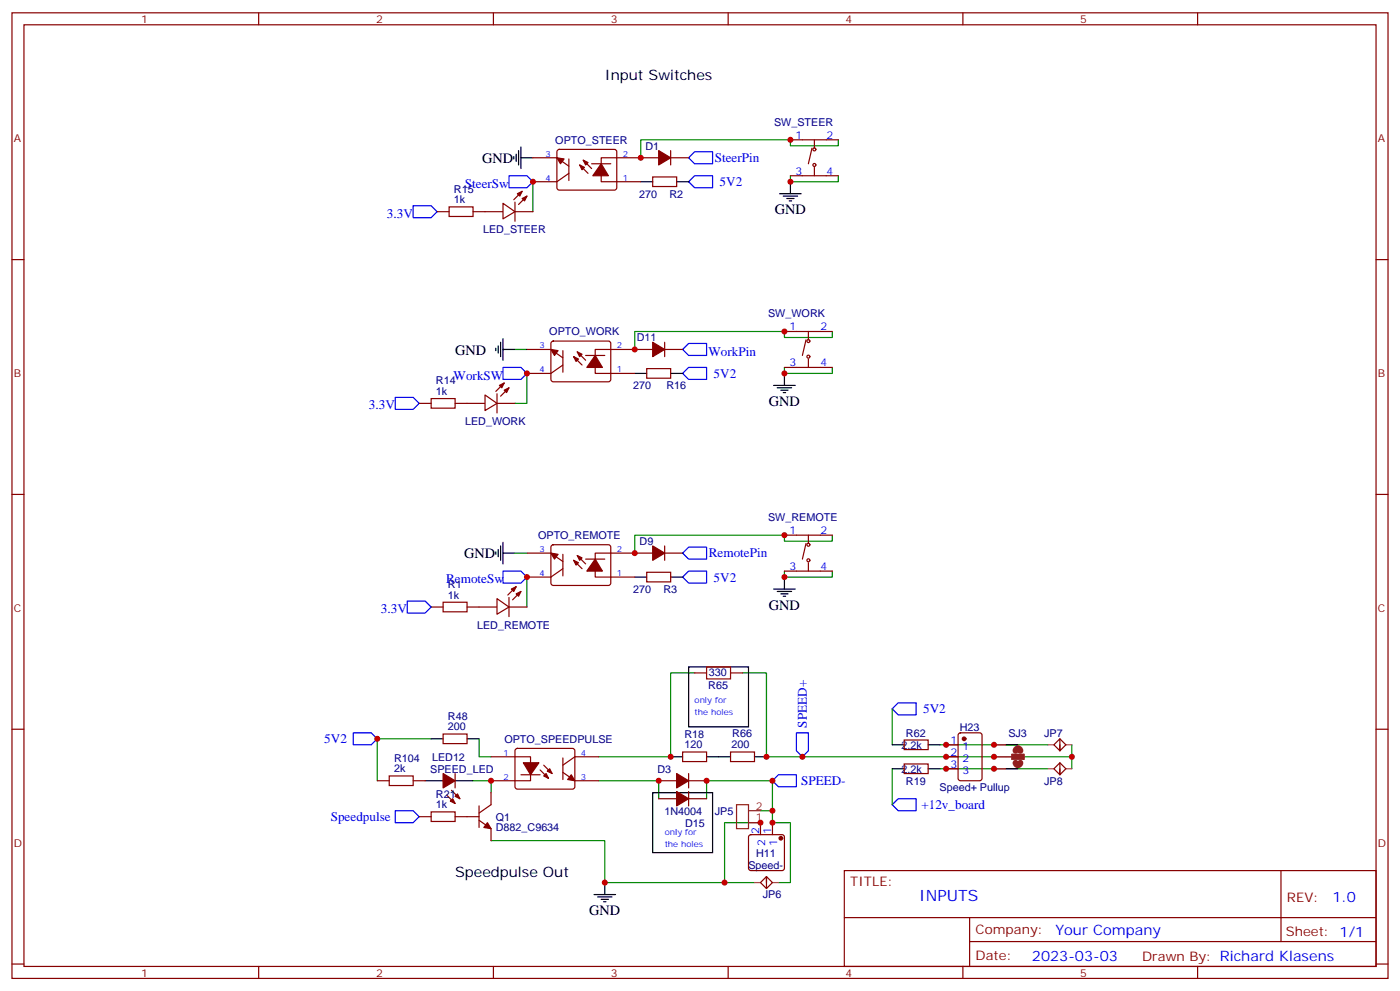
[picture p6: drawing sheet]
<svg xmlns="http://www.w3.org/2000/svg" width="412mm" height="292mm" viewBox="0 0 412 292" stroke-linecap="round" stroke-linejoin="round" font-family="sans-serif">
<g fill="none" stroke="#870000" stroke-width=".35">
<path d="M3.5 3.8h405.4v284.3h-405.4zM7.1 7.3h398.2v277.3h-398.2zM76.2 3.8v3.5M145.3 3.8v3.5M214.5 3.8v3.5M283.6 3.8v3.5M352.8 3.8v3.5M157 46.5h7l3.6 2.4M164.3 44.2l.4-.2h16.5l.5 .7-.1 10.9-.6 .4-16.5-.1-.5-.6v-10.6zM167.6 51l-3.6 2.5h-7M167.6 46.8v6.4M170.7 48.6l2.5 2.4"/>
<path d="M171.8 47.2l2.5 2.4M174.3 48.2h5.6M192.3 52.1h7v2.8h-7zM194 46.5h-16.9v7h11.6M197.6 44.3v4.3M197.6 46.5h5.2M232.8 51.8h14.1M232.8 41.2h14.1M239.2 43.6l-1.1 4.6M239.9 41.2v2.4M239.9 49.3v2.5M3.5 76.4h3.6"/>
<path d="M405.3 76.4h3.6M231.1 97.6h14.1M238.1 97.6v2.5M137.6 118.8h5.3M146.4 118.8h5.3M146.4 116v5.6M148.5 112.8l-2.5 2.5M149.9 114.2l-2.4 2.5M155.2 102.9h7.1l3.5 2.5M162.5 100.6l.5-.2 16.5 .1 .4 .6v10.9l-.7 .4h-16.5l-.4-.7v-10.6zM165.8 107.5l-3.5 2.5h-7.1M165.8 103.3v6.3"/>
<path d="M169 105l2.4 2.5M170 103.6l2.5 2.5M172.5 104.7h5.7M190.5 108.5h7.1v2.9h-7.1zM192.3 102.9h-17v7.1h11.7M195.8 100.8v4.2M195.8 102.9h5.3M231.1 108.2h14.1M237.4 100.1l-1 4.6M238.1 105.7v2.5M3.5 145.6h3.6M231.1 157.6h14.1"/>
<path d="M238.1 157.6v2.5M405.3 145.6h3.6M155.2 162.9h7.1l3.5 2.4M162.5 160.6l.5-.2 16.5 .1 .4 .6v10.9l-.7 .4-16.5-.1-.4-.6v-10.6zM165.8 163.2v6.4M165.8 167.5l-3.5 2.4h-7.1M169 165l2.4 2.5M170 163.6l2.5 2.5M172.5 164.6h5.7M190.5 168.5h7.1v2.8h-7.1zM192.3 162.9h-17v7h11.7M195.8 160.8v4.2"/>
<path d="M195.8 162.9h5.3M231.1 168.2h14.1M237.4 160.1l-1 4.5M238.1 165.7v2.5M204.6 198.2h3.5M215.2 198.2h3.5M3.5 214.7h3.6M130.5 216.1h7.1v2.9h-7.1zM266.3 217.9h7.1v2.8h-7.1zM310.4 219.3l1.8-1.7v3.5zM312.2 217.6l1.8 1.7-1.8 1.8v-1.8M405.3 214.7h3.6"/>
<path d="M131.6 234.1l2.5 2.5M133 232.7l2.5 2.5M134.1 227.8v4.2M141.1 237.3v6.4M144.6 222.8h11.7v7.1h-11.7M144.6 233.4v3.6l-3.5 2.4M151.9 220.6l.5-.2h16.5l.4 .7v10.8l-.7 .5-16.5-.1-.4-.6v-10.6zM153.5 228.1h5.6M159.1 226.7l2.5 2.5M160.2 225.3l2.4 2.5M165.8 227.4l3.5 2.5h7.1M165.8 223.2v6.4"/>
<path d="M176.4 222.8h-7.1l-3.5 2.5M194 235.2h5.3M194 229.9h5.3M201.1 221.4h7v2.9h-7zM202.8 227.8v4.2M202.8 233.1v4.2M202.8 235.2h5.3M202.8 229.9h5.3M215.2 221.4h7v2.9h-7zM266.3 225h7.1v2.8h-7.1zM310.4 226.4l1.8-1.8v3.5zM312.2 224.6l1.8 1.8-1.8 1.7v-1.7"/>
<path d="M137.6 240.5h3.5M141.1 241.5l3.5 2.5v3.5M220.7 246l.5-.2h9.2l.5 .2 .2 .5v9.2l-.3 .5-.4 .2h-9.2l-.5-.3-.2-.4v-9.2zM224 242.3v3.5M225.8 258.1l1.7 1.8-1.7 1.8zM225.8 259.9v-1.8l-1.8 1.8 1.8 1.8M227.5 242.3v3.5M248.7 256.4h156.6v28.2h-156.6zM377.3 256.4v20.9M248.7 270.2h156.5M285.6 277.3h119.6M285.6 270.2v14.1"/>
<path d="M3.5 283.9h3.6M76.2 284.6v3.5M145.3 284.6v3.5M214.5 284.6v3.5M283.6 284.6v3.5M352.8 284.6v3.5M405.3 283.9h3.6"/>
<circle cx="239.9" cy="48.6" r=".44"/>
<circle cx="239.9" cy="44" r=".44"/>
<circle cx="238.1" cy="105" r=".44"/>
<circle cx="238.1" cy="100.4" r=".44"/>
<circle cx="238.1" cy="160.4" r=".44"/>
<circle cx="238.1" cy="165" r=".44"/>
</g>
<g fill="none" stroke="#00f" stroke-width=".35">
<path d="M149.9 51.8h5.3l1.8 1.7-1.8 1.8h-5.3zM202.8 46.5l1.8-1.8h5.3v3.5h-5.3zM202.8 53.5l1.8-1.7h5.3v3.5h-5.3zM121.7 60.6h5.3l1.8 1.7-1.8 1.8h-5.3zM116.4 117h5.3l1.8 1.8-1.8 1.7h-5.3zM148.2 108.2h5.3l1.7 1.8-1.7 1.7h-5.3zM201.1 110l1.7-1.8h5.3v3.5h-5.3zM202.8 101.1h5.3v3.6h-5.3l-1.7-1.8zM119.9 177h5.3l1.8 1.8-1.8 1.7h-5.3zM148.2 168.2h5.3l1.7 1.7-1.7 1.8h-5.3zM201.1 162.9l1.7-1.8h5.3v3.5h-5.3zM202.8 168.2h5.3v3.5h-5.3l-1.7-1.8z"/>
<path d="M104.1 215.8h5.3l1.7 1.8-1.7 1.7h-5.3zM234.6 215.8h3.5v5.3l-1.7 1.7-1.8-1.7zM262.8 208.7l1.8-1.7h5.3v3.5h-5.3zM116.4 238.7h5.3l1.8 1.8-1.8 1.8h-5.3zM227.5 229.9l1.8-1.8h5.3v3.6h-5.3zM262.8 237l1.8-1.8h5.3v3.5h-5.3z"/>
</g>
<g fill="none" stroke="#008700" stroke-width=".35">
<path d="M157 53.5v8.8M232.8 51.8v1.7h14.1v-1.7M246.9 41.2v1.7h-14.1v-1.7h-44.1v5.3M245.2 97.6v1.8h-14.1v-1.8h-44.1v5.3M151.7 102.9h3.5M155.2 110v8.8h-3.5M231.1 108.2v1.8h14.1v-1.8M245.2 157.6v1.7h-14.1v-1.7h-44.1v5.3M151.7 162.9h3.5M155.2 169.9v8.9M231.1 168.2v1.7h14.1v-1.7M204.6 198.2h-7v24.6h-21.2"/>
<path d="M218.7 198.2h7.1v24.6h89.9v-3.5M127 217.6h-15.9v12.3M141.1 217.6v5.2h3.5M262.8 208.7v10.6M276.9 219.3h31.8M139.3 229.9h5.3v3.5M176.4 229.9h17.6v5.3M208.1 235.2v-5.3h19.4v8.8M224 238.7h3.5v3.6h5.3v17.6h-3.5M262.8 226.4v10.6M276.9 226.4h31.8M315.7 222.8v3.6"/>
<path d="M213.4 259.9h8.8M224 242.3h-10.6v17.6h-35.2v-12.4h-33.6"/>
</g>
<g fill="none" stroke="#000" stroke-width=".35">
<path d="M151.3 46.1v.7M152 45.4v2.1M152.8 44.3v4.3M153.5 46.5h3.5M153.5 43.3v6.3M188.7 53.5h3.6M199.3 53.5h3.5M229.7 57h6.3M230.7 57.7h4.2M231.8 58.5h2.1M232.5 59.2h.7M232.8 53.5v3.5"/>
<path d="M148.2 99.7v6.4M146 102.6v.7M146.8 101.8v2.2M147.5 100.8v4.2M148.2 102.9h3.5M187 110h3.5M197.6 110h3.5M227.9 113.5h6.3M229 114.2h4.2M230 114.9h2.1M230.7 115.6h.7M231.1 110v3.5"/>
<path d="M148.2 159.7v6.4M146 162.5v.7M146.8 161.8v2.1M147.5 160.8v4.2M148.2 162.9h3.5M187 169.9h3.5M197.6 169.9h3.5M227.9 173.5h6.3M229 174.2h4.2M230 174.9h2.1M230.7 175.6h.7M231.1 169.9v3.6"/>
<path d="M202.8 196.4h17.7v17.6h-17.7zM127 217.6h3.5M137.6 217.6h3.5M262.8 219.3h3.5M273.4 219.3h3.5M296.3 219.3h3.6M125.2 229.9h5.3M134.1 229.9h5.2M192.3 233.4h17.6v17.7h-17.6zM197.6 222.8h3.5M208.1 222.8h7.1M222.2 222.8h3.6"/>
<path d="M262.8 226.4h3.5M273.4 226.4h3.5M296.3 226.4h3.6M178.2 259.9v3.5M175 263.4h6.3M176 264.1h4.3M177.1 264.8h2.1M177.8 265.5h.7"/>
</g>
<g fill="#870000" stroke="#870000" stroke-width=".35">
<path d="M130.5 227.8l3.6 2.1-3.6 2.1z"/>
<path d="M134.1 234.5l.7-.7 .7 1.4z"/>
<path d="M133.3 235.2l.8 1.4-1.5-.7z"/>
<path d="M199.3 233.1l3.5 2.1-3.5 2.1z"/>
<path d="M143.6 242.3l1 1.7-2.1-.3z"/>
<path d="M199.3 227.8l3.5 2.1-3.5 2.1z"/>
<path d="M192.3 160.8l3.5 2.1-3.5 2.1z"/>
<path d="M192.3 100.8l3.5 2.1-3.5 2.1z"/>
<path d="M194 44.3l3.6 2.2-3.6 2.1z"/>
<path d="M164 46.5l2.2 .3-1.1 1.4z"/>
<path d="M171.8 47.2l1.4 .7-.7 .7z"/>
<path d="M170.7 48.6l1.5 .7-.8 .7z"/>
<path d="M177.1 48.2l2.1 3.6h-4.6z"/>
<path d="M162.3 102.9l2.1 .4-1.1 1.4z"/>
<path d="M170 103.6l1.4 .7-.7 .7z"/>
<path d="M169 105l1.4 .7-.7 .7z"/>
<path d="M175.3 104.7l2.1 3.5h-4.5z"/>
<path d="M162.3 162.9l2.1 .3-1.1 1.4z"/>
<path d="M170 163.6l1.4 .7-.7 .7z"/>
<path d="M169 165l1.4 .7-.7 .7z"/>
<path d="M175.3 164.6l2.1 3.6h-4.5z"/>
<path d="M168.3 228.1l1 1.8-2.1-.3z"/>
<path d="M160.2 228.5l.7-.7 .7 1.4z"/>
<path d="M161.2 227.1l.7-.7 .7 1.4z"/>
<path d="M154.2 224.6h4.5l-2.4 3.5z"/>
<path d="M148.5 114.9l1.4-.7-.7 1.4z"/>
<path d="M147.1 113.5l1.4-.7-.7 1.4z"/>
<circle cx="230" cy="246.8" r=".53"/>
</g>
<path d="M208.1 196.4h7.1v3.5h-7.1z" fill="none" stroke="#a10000" stroke-width=".35"/>
<path d="M292.8 219.3h3.5M220.5 238.7h3.5M292.8 222.8h5.3M292.8 226.4h3.5M298.1 222.1h3.5v1.5h-3.5zM220.5 242.3h3.5" fill="none" stroke="#8c2424" stroke-width=".35"/>
<path d="M217 237h3.5v7h-3.5z" fill="none" stroke="#930" stroke-width=".35"/>
<path d="M299.2 224.6a.71 .71 0 0 0 .7 .7 .71 .71 0 0 0 .7-.7M299.2 221.1a.71 .71 0 0 1 .7-.7 .71 .71 0 0 1 .7 .7" fill="none" stroke="#8c2424" stroke-width="1.8"/>
<path d="M298.1 222.1h3.5v1.5h-3.5z" fill="#8c2424" stroke="#8c2424" stroke-width=".35"/>
<path d="M308.7 219.3h1.7M314 219.3h1.7M308.7 226.4h1.7M314 226.4h1.7M222.2 259.9h1.8M227.5 259.9h1.8" fill="none" stroke="#a64a4a" stroke-width=".35"/>
<path d="M142.9 116.3l3.5 2.5-3.5 2.1z" fill="#fff" stroke="#870000" stroke-width=".35"/>
<g fill="#870000" stroke="#870000" stroke-width=".35">
<path d="M153.8 58.5l1.4-.8-.7 1.5z"/>
<path d="M152.4 57l1.4-.7-.7 1.4z"/>
</g>
<path d="M151.7 59.5v5.7M153.8 56.3l-2.5 2.5M155.2 57.7l-2.4 2.5M142.9 62.3h5.3M151.7 62.3h5.3" fill="none" stroke="#870000" stroke-width=".35"/>
<path d="M148.2 59.9l3.5 2.4-3.5 2.2z" fill="#fff" stroke="#870000" stroke-width=".35"/>
<g fill="#870000" stroke="#870000" stroke-width=".35">
<path d="M152 174.9l1.5-.7-.7 1.4z"/>
<path d="M150.6 173.5l1.4-.7-.7 1.4z"/>
</g>
<path d="M141.1 178.8h5.3M149.9 178.8h5.3M149.9 175.9v5.7M152 172.8l-2.4 2.4M153.5 174.2l-2.5 2.4" fill="none" stroke="#870000" stroke-width=".35"/>
<path d="M146.4 176.3l3.5 2.5-3.5 2.1z" fill="#fff" stroke="#870000" stroke-width=".35"/>
<g fill="none" stroke="#870000" stroke-width=".35">
<path d="M128.8 62.3h3.5M132.3 60.9h7v2.8h-7zM139.3 62.3h3.6M123.5 118.8h3.5M127 117.4h7.1v2.8h-7.1zM134.1 118.8h3.5M127 178.8h3.5M130.5 177.3h7.1v2.9h-7.1zM137.6 178.8h3.5M278.7 219.3h3.5M282.5 216l.4-.2h5.7l.6 .4 .1 13-.5 .6-5.9 .1-.6-.5-.1-12.9zM111.1 229.9h3.6"/>
<path d="M114.7 228.5h7v2.8h-7zM121.7 229.9h3.5M127 239.1h7.1v2.8h-7.1zM278.7 222.8h3.5M278.7 226.4h3.5M123.5 240.5h3.5M134.1 240.5h3.5"/>
</g>
<circle cx="284" cy="217.6" r=".53" fill="#870000" stroke="#870000" stroke-width=".35"/>
<g fill="#c00">
<circle cx="111.1" cy="217.6" r=".88"/>
<circle cx="225.8" cy="222.8" r=".88"/>
<circle cx="197.6" cy="222.8" r=".88"/>
<circle cx="227.5" cy="229.9" r=".88"/>
<circle cx="236.4" cy="222.8" r=".88"/>
<circle cx="227.5" cy="238.7" r=".88"/>
<circle cx="224" cy="242.3" r=".88"/>
<circle cx="227.5" cy="242.3" r=".88"/>
<circle cx="213.4" cy="259.9" r=".88"/>
<circle cx="178.2" cy="259.9" r=".88"/>
<circle cx="292.8" cy="222.8" r=".88"/>
<circle cx="315.7" cy="222.8" r=".88"/>
<circle cx="292.8" cy="219.3" r=".88"/>
<circle cx="292.8" cy="226.4" r=".88"/>
<circle cx="194" cy="229.9" r=".88"/>
<circle cx="208.1" cy="229.9" r=".88"/>
<circle cx="157" cy="53.5" r=".88"/>
<circle cx="155.2" cy="110" r=".88"/>
<circle cx="155.2" cy="169.9" r=".88"/>
<circle cx="144.6" cy="229.9" r=".88"/>
<circle cx="188.7" cy="46.5" r=".88"/>
<circle cx="232.8" cy="41.2" r=".88"/>
<circle cx="232.8" cy="53.5" r=".88"/>
<circle cx="187" cy="102.9" r=".88"/>
<circle cx="231.1" cy="97.6" r=".88"/>
<circle cx="231.1" cy="110" r=".88"/>
<circle cx="187" cy="162.9" r=".88"/>
<circle cx="231.1" cy="157.6" r=".88"/>
<circle cx="231.1" cy="169.9" r=".88"/>
<circle cx="278.7" cy="219.3" r=".88"/>
<circle cx="278.7" cy="222.8" r=".88"/>
<circle cx="278.7" cy="226.4" r=".88"/>
</g>
<text font-size="4.6" fill="#00f" x="270.8" y="265.4">INPUTS</text>
<g font-size="4.2">
<text x="178.2" y="23.5">Input Switches</text>
<text x="142" y="47.9">GND</text>
<text x="228.2" y="63.1">GND</text>
<text x="134.1" y="104.7">GND</text>
<text x="226.5" y="119.5">GND</text>
<text x="136.7" y="164.3">GND</text>
<text x="226.5" y="179.5">GND</text>
<text x="134.1" y="258.1">Speedpulse Out</text>
<text x="173.6" y="269.5">GND</text>
</g>
<g font-size="4.2" fill="#00f">
<text x="392.5" y="265.6">1.0</text>
<text x="310.9" y="275.2">Your Company</text>
<text x="304" y="283">2023-03-03</text>
</g>
<g font-size="3.9" fill="#00f">
<text x="210.6" y="47.7">SteerPin</text>
<text x="136.9" y="55.3">SteerSw</text>
<text x="212" y="54.8">5V2</text>
<text x="114" y="64.1">3.3V</text>
<text x="208.7" y="104.7">WorkPin</text>
<text x="133.6" y="111.8">WorkSW</text>
<text x="210.2" y="111.3">5V2</text>
<text x="108.7" y="120.5">3.3V</text>
<text x="208.8" y="164.2">RemotePin</text>
<text x="131.4" y="171.7">RemoteSw</text>
<text x="210.2" y="171.2">5V2</text>
<text x="112.2" y="180.5">3.3V</text>
<text x="237.6" y="214.3" transform="rotate(-90 237.6 214.3)">SPEED+</text>
<text x="271.9" y="210">5V2</text>
<text x="95.5" y="218.8">5V2</text>
<text x="236" y="231.2">SPEED-</text>
<text x="271.4" y="238.2">+12v_board</text>
<text x="97.4" y="241.7">Speedpulse</text>
</g>
<g font-size="3.9" fill="#800">
<text x="250.5" y="260.9">TITLE:</text>
<text x="379.1" y="265.6">REV:</text>
<text x="287.4" y="275.1">Company:</text>
<text x="378.7" y="275.8">Sheet: 1/1</text>
<text x="287.4" y="282.8">Date:</text>
<text x="336.4" y="282.9">Drawn By: Richard Klasens</text>
</g>
<g font-size="3.2" fill="#800">
<text x="41.6" y="6.8">1</text>
<text x="110.8" y="6.8">2</text>
<text x="179.9" y="6.8">3</text>
<text x="249.1" y="6.8">4</text>
<text x="318.2" y="6.8">5</text>
<text x="4.1" y="41.9">A</text>
<text x="405.9" y="41.9">A</text>
<text x="4.1" y="111">B</text>
<text x="405.9" y="111">B</text>
<text x="4.1" y="180.2">C</text>
<text x="405.9" y="180.2">C</text>
<text x="4.1" y="249.3">D</text>
<text x="405.9" y="249.3">D</text>
<text x="41.6" y="287.6">1</text>
<text x="110.8" y="287.6">2</text>
<text x="179.9" y="287.6">3</text>
<text x="249.1" y="287.6">4</text>
<text x="318.2" y="287.6">5</text>
</g>
<g font-size="3.2" fill="#000080">
<text x="228" y="37">SW_STEER</text>
<text x="163.6" y="42.3">OPTO_STEER</text>
<text x="190.2" y="44.1">D1</text>
<text x="133.7" y="59.9">1k</text>
<text x="133.7" y="56.7">R15</text>
<text x="188.3" y="58.2">270</text>
<text x="197.2" y="58.2">R2</text>
<text x="142.3" y="68.8">LED_STEER</text>
<text x="226.3" y="93.5">SW_WORK</text>
<text x="161.8" y="98.7">OPTO_WORK</text>
<text x="187.6" y="100.5">D11</text>
<text x="128.4" y="113.1">R14</text>
<text x="128.4" y="116.3">1k</text>
<text x="186.5" y="114.6">270</text>
<text x="196.3" y="114.6">R16</text>
<text x="137" y="125.2">LED_WORK</text>
<text x="226.3" y="153.4">SW_REMOTE</text>
<text x="158.5" y="158.7">OPTO_REMOTE</text>
<text x="188.4" y="160.5">D9</text>
<text x="131.9" y="173.1">R1</text>
<text x="131.9" y="176.3">1k</text>
<text x="186.5" y="174.6">270</text>
<text x="195.4" y="174.6">R3</text>
<text x="140.5" y="185.2">LED_REMOTE</text>
<text x="208.7" y="202.8">R65</text>
<text x="208.8" y="198.9">330</text>
<text x="131.9" y="215.1">200</text>
<text x="131.9" y="212">R48</text>
<text x="282.7" y="215.2">H23</text>
<text x="148.6" y="218.7">OPTO_SPEEDPULSE</text>
<text x="201.6" y="220.4">120</text>
<text x="201.6" y="217.3">R18</text>
<text x="215.4" y="220.4">200</text>
<text x="215.7" y="217.2">R66</text>
<text x="265.5" y="220.5">2.2k</text>
<text x="266.9" y="216.9">R62</text>
<text x="297" y="216.9">SJ3</text>
<text x="307.6" y="216.9">JP7</text>
<text x="116.1" y="227.4">2k</text>
<text x="116.1" y="224.3">R104</text>
<text x="126.7" y="227.5">SPEED_LED</text>
<text x="127.3" y="224">LED12</text>
<text x="193.7" y="227.5">D3</text>
<text x="265.5" y="227.5">2.2k</text>
<text x="266.9" y="231.1">R19</text>
<text x="276.8" y="232.8">Speed+ Pullup</text>
<text x="307.6" y="231">JP8</text>
<text x="128.4" y="238">1k</text>
<text x="128.4" y="234.8">R21</text>
<text x="195.7" y="239.9">1N4004</text>
<text x="210.6" y="239.9">JP5</text>
<text x="146" y="244.8">D882_C9634</text>
<text x="146" y="241.6">Q1</text>
<text x="201.8" y="243.4">D15</text>
<text x="220.5" y="255.7">Speed-</text>
<text x="222.8" y="252.2">H11</text>
<text x="224.7" y="264.5">JP6</text>
</g>
<g font-size="3.2" fill="#00f">
<text x="234.3" y="40.8">1</text>
<text x="243.4" y="40.8">2</text>
<text x="234.3" y="51.4">3</text>
<text x="243.4" y="51.4">4</text>
<text x="232.6" y="97.3">1</text>
<text x="241.7" y="97.3">2</text>
<text x="232.6" y="107.8">3</text>
<text x="241.7" y="107.8">4</text>
<text x="232.6" y="157.2">1</text>
<text x="241.7" y="157.2">2</text>
<text x="232.6" y="167.8">3</text>
<text x="241.7" y="167.8">4</text>
<text x="280" y="219">1</text>
<text x="283.5" y="220.7">1</text>
<text x="280" y="222.5">2</text>
<text x="280" y="226">3</text>
<text x="283.5" y="224.3">2</text>
<text x="283.5" y="227.8">3</text>
<text x="223.7" y="245.6" transform="rotate(-90 223.7 245.6)">2</text>
<text x="227.2" y="245.6" transform="rotate(-90 227.2 245.6)">1</text>
<text x="225.4" y="249.1" transform="rotate(-90 225.4 249.1)">2</text>
<text x="229" y="249.1" transform="rotate(-90 229 249.1)">1</text>
</g>
<g font-size="3.2" fill="#8d2323">
<text x="222.6" y="238.4">2</text>
<text x="222.6" y="241.9">1</text>
</g>
<g font-size="2.5" fill="#00f">
<text x="160.7" y="46.1">3</text>
<text x="183.4" y="46.1">2</text>
<text x="160.7" y="53.2">4</text>
<text x="183.4" y="53.2">1</text>
<text x="158.9" y="102.6">3</text>
<text x="181.7" y="102.6">2</text>
<text x="158.9" y="109.6">4</text>
<text x="181.7" y="109.6">1</text>
<text x="158.9" y="162.5">3</text>
<text x="181.7" y="162.5">2</text>
<text x="158.9" y="169.6">4</text>
<text x="181.7" y="169.6">1</text>
<text x="204.6" y="207">only for</text>
<text x="204.6" y="210.5">the holes</text>
<text x="148.4" y="222.5">1</text>
<text x="171.1" y="222.5">4</text>
<text x="148.4" y="229.6">2</text>
<text x="171.1" y="229.6">3</text>
<text x="195.8" y="245.8">only for</text>
<text x="195.8" y="249.3">the holes</text>
</g>
</svg>
